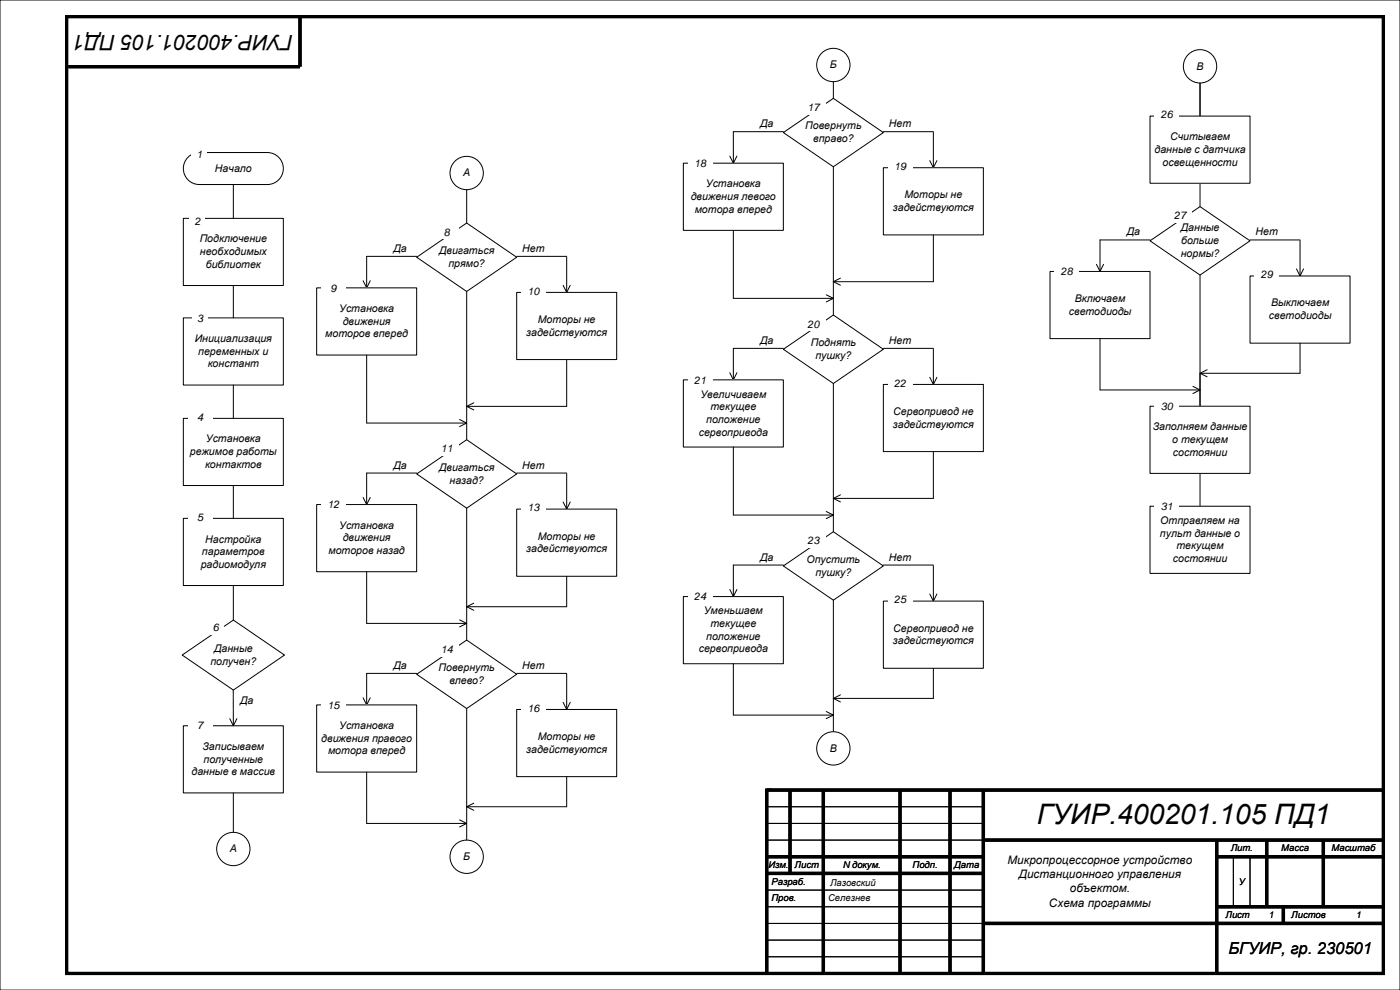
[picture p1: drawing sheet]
<svg xmlns="http://www.w3.org/2000/svg" width="420mm" height="297mm" viewBox="0 0 420 297" stroke-linecap="round" stroke-linejoin="round" font-family="sans-serif">
<path d="M0 0h420v297h-420zM230 242h65M230 247h65M230 252h65M370 257v15M375 257v15M230 272h65M230 277h65M230 267h65M230 282h65M230 287h65" fill="none" stroke="#000" stroke-width=".3"/>
<g fill="none" stroke="#000" stroke-width="1" stroke-linecap="butt">
<path d="M20 5h395v287h-395zM90 5v15h-69.5M237 237v25M247 237v55M270 237v55M285 237v55M295 237v55M415 237h-185v55M230 257h65M295 252h120M365 252v40M365 257h50"/>
<path d="M380 252v20M397 252v20M230 262h65M295 277h120M365 272h50M385 272v5"/>
</g>
<path d="M56.7 46.9a4.8 4.8 0 0 1 3.1-1.1h20.4a4.8 4.8 0 0 1 4.8 4.8 4.8 4.8 0 0 1-4.8 4.8h-20.4a4.8 4.8 0 0 1-4.5-3.2 4.8 4.8 0 0 1 1.4-5.3z" fill-rule="evenodd" fill="#fff"/>
<path d="M56.7 46.9a4.8 4.8 0 0 1 3.1-1.1h20.4a4.8 4.8 0 0 1 4.8 4.8 4.8 4.8 0 0 1-4.8 4.8h-20.4a4.8 4.8 0 0 1-4.5-3.2 4.8 4.8 0 0 1 1.4-5.3z" fill="none" stroke="#000" stroke-width=".3"/>
<g fill="#fff">
<path d="M57.5 44.3h4.5v4.1h-4.5z" fill-rule="evenodd"/>
<path d="M55 65.5h30v20.2h-30z" fill-rule="evenodd"/>
</g>
<path d="M55 65.5h30v20.2h-30z" fill="none" stroke="#000" stroke-width=".3"/>
<g fill="#fff">
<path d="M57 64.4h4.5v4h-4.5z" fill-rule="evenodd"/>
<path d="M55 95.4h30v20.1h-30z" fill-rule="evenodd"/>
</g>
<path d="M55 95.4h30v20.1h-30z" fill="none" stroke="#000" stroke-width=".3"/>
<g fill="#fff">
<path d="M57.7 93.5h4.5v4h-4.5z" fill-rule="evenodd"/>
<circle cx="140" cy="51.9" r="5"/>
</g>
<circle cx="140" cy="51.9" r="5" fill="none" stroke="#000" stroke-width=".3"/>
<circle cx="140" cy="257" r="5" fill="#fff"/>
<circle cx="140" cy="257" r="5" fill="none" stroke="#000" stroke-width=".3"/>
<circle cx="70" cy="254.7" r="5" fill="#fff"/>
<circle cx="70" cy="254.7" r="5" fill="none" stroke="#000" stroke-width=".3"/>
<circle cx="360" cy="19.9" r="5" fill="#fff"/>
<circle cx="360" cy="19.9" r="5" fill="none" stroke="#000" stroke-width=".3"/>
<path d="M55 125.5h30v20.1h-30z" fill-rule="evenodd" fill="#fff"/>
<path d="M55 125.5h30v20.1h-30z" fill="none" stroke="#000" stroke-width=".3"/>
<g fill="#fff">
<path d="M56.4 123.4h7.2v4h-7.2z" fill-rule="evenodd"/>
<path d="M55 155.5h30v20.1h-30z" fill-rule="evenodd"/>
</g>
<path d="M55 155.5h30v20.1h-30z" fill="none" stroke="#000" stroke-width=".3"/>
<path d="M56.4 153.4h7.2v4h-7.2z" fill-rule="evenodd" fill="#fff"/>
<path d="M70 55.4v10.1M70 85.7v9.7M70 115.5v9.9M70 145.6v9.9M70 175.6v10.4" fill="none" stroke="#000" stroke-width=".3"/>
<path d="M55 217.7h30v20.2h-30z" fill-rule="evenodd" fill="#fff"/>
<path d="M55 217.7h30v20.2h-30z" fill="none" stroke="#000" stroke-width=".3"/>
<path d="M56.4 215.6h7.2v4h-7.2z" fill-rule="evenodd" fill="#fff"/>
<path d="M140 56.9v10.1M70 205.7v12M71.1 215.6l-1.1 2.1-1.1-2.1M70 237.9v11.8" fill="none" stroke="#000" stroke-width=".3"/>
<path d="M54.7 196.5l15.3-10.5 15.3 10.5-15.3 10.5z" fill-rule="evenodd" fill="#fff"/>
<path d="M54.7 196.5l15.3-10.5 15.3 10.5-15.3 10.5z" fill="none" stroke="#000" stroke-width=".3"/>
<g fill="#fff">
<path d="M62.4 186.3h4.5v4h-4.5z" fill-rule="evenodd"/>
<path d="M125 77.2l15-10.3 15 10.3-15 10.2z" fill-rule="evenodd"/>
</g>
<path d="M125 77.2l15-10.3 15 10.3-15 10.2z" fill="none" stroke="#000" stroke-width=".3"/>
<path d="M130.4 67.7h7.2v4.1h-7.2z" fill-rule="evenodd" fill="#fff"/>
<path d="M125 76.9h-15v9.4M155 76.9h15M170 77.1v10.6M108.9 84.2l1.1 2.1 1.1-2.1M168.9 85.6l1.1 2.1 1.1-2.1" fill="none" stroke="#000" stroke-width=".3"/>
<path d="M95 86.4h30v20.1h-30z" fill-rule="evenodd" fill="#fff"/>
<path d="M95 86.4h30v20.1h-30z" fill="none" stroke="#000" stroke-width=".3"/>
<g fill="#fff">
<path d="M96.4 84.5h7.2v4h-7.2z" fill-rule="evenodd"/>
<path d="M155 87.7h30v20.2h-30z" fill-rule="evenodd"/>
</g>
<path d="M155 87.7h30v20.2h-30z" fill="none" stroke="#000" stroke-width=".3"/>
<path d="M156.4 85.4h7.2v4h-7.2z" fill-rule="evenodd" fill="#fff"/>
<path d="M140 87.4v44.5M110 106.5v20.4h30M170 107.9v14h-30M137.9 125.8l2.1 1.1-2.1 1.1M142.1 120.8l-2.1 1.1 2.1 1.1" fill="none" stroke="#000" stroke-width=".3"/>
<path d="M125 142.2l15-10.3 15 10.3-15 10.2z" fill-rule="evenodd" fill="#fff"/>
<path d="M125 142.2l15-10.3 15 10.3-15 10.2z" fill="none" stroke="#000" stroke-width=".3"/>
<path d="M130.4 132.7h7.2v4.1h-7.2z" fill-rule="evenodd" fill="#fff"/>
<path d="M108.9 149.2l1.1 2.1 1.1-2.1M125 141.9h-15v9.4M155 141.9h15M168.9 150.6l1.1 2.1 1.1-2.1M170 142v10.7" fill="none" stroke="#000" stroke-width=".3"/>
<path d="M95 151.4h30v20.1h-30z" fill-rule="evenodd" fill="#fff"/>
<path d="M95 151.4h30v20.1h-30z" fill="none" stroke="#000" stroke-width=".3"/>
<g fill="#fff">
<path d="M96.4 149.5h7.2v4h-7.2z" fill-rule="evenodd"/>
<path d="M155 152.7h30v20.2h-30z" fill-rule="evenodd"/>
</g>
<path d="M155 152.7h30v20.2h-30z" fill="none" stroke="#000" stroke-width=".3"/>
<path d="M156.4 150.4h7.2v4h-7.2z" fill-rule="evenodd" fill="#fff"/>
<path d="M140 152.4v44.5M110 171.5v15.5h30M170 172.9v9.1h-30M137.9 185.9l2.1 1.1-2.1 1.1M142.1 180.9l-2.1 1.1 2.1 1.1" fill="none" stroke="#000" stroke-width=".3"/>
<path d="M125 202.3l15-10.3 15 10.3-15 10.2z" fill-rule="evenodd" fill="#fff"/>
<path d="M125 202.3l15-10.3 15 10.3-15 10.2z" fill="none" stroke="#000" stroke-width=".3"/>
<path d="M130.4 192.8h7.2v4.1h-7.2z" fill-rule="evenodd" fill="#fff"/>
<path d="M108.9 209.3l1.1 2.2 1.1-2.2M125 202h-15v9.5M155 202h15M168.9 210.7l1.1 2.1 1.1-2.1M170 202.1v10.7" fill="none" stroke="#000" stroke-width=".3"/>
<path d="M95 211.4h30v20.2h-30z" fill-rule="evenodd" fill="#fff"/>
<path d="M95 211.4h30v20.2h-30z" fill="none" stroke="#000" stroke-width=".3"/>
<g fill="#fff">
<path d="M96.4 209.6h7.2v4h-7.2z" fill-rule="evenodd"/>
<path d="M155 212.8h30v20.2h-30z" fill-rule="evenodd"/>
</g>
<path d="M155 212.8h30v20.2h-30z" fill="none" stroke="#000" stroke-width=".3"/>
<path d="M156.4 210.5h7.2v4h-7.2z" fill-rule="evenodd" fill="#fff"/>
<path d="M250 19.5v10.2M140 212.5v39.5M110 231.6v15.4h30M170 233v9h-30M137.9 245.9l2.1 1.1-2.1 1.1M142.1 240.9l-2.1 1.1 2.1 1.1" fill="none" stroke="#000" stroke-width=".3"/>
<path d="M235 39.8l15-10.3 15 10.3-15 10.2z" fill-rule="evenodd" fill="#fff"/>
<path d="M235 39.8l15-10.3 15 10.3-15 10.2z" fill="none" stroke="#000" stroke-width=".3"/>
<path d="M240.4 30.3h7.2v4.1h-7.2z" fill-rule="evenodd" fill="#fff"/>
<path d="M235 39.5h-15v9.5M265 39.5h15M280 39.6v10.7M218.9 46.8l1.1 2.2 1.1-2.2M278.9 48.2l1.1 2.1 1.1-2.1" fill="none" stroke="#000" stroke-width=".3"/>
<path d="M205 48.9h30v20.2h-30z" fill-rule="evenodd" fill="#fff"/>
<path d="M205 48.9h30v20.2h-30z" fill="none" stroke="#000" stroke-width=".3"/>
<g fill="#fff">
<path d="M206.4 47.1h7.2v4h-7.2z" fill-rule="evenodd"/>
<path d="M265 50.3h30v20.2h-30z" fill-rule="evenodd"/>
</g>
<path d="M265 50.3h30v20.2h-30z" fill="none" stroke="#000" stroke-width=".3"/>
<path d="M266.4 48h7.2v4h-7.2z" fill-rule="evenodd" fill="#fff"/>
<path d="M250 50v44.5M220 69.1v20.4h30M280 70.5v14h-30M247.9 88.4l2.1 1.1-2.1 1.1M252.1 83.4l-2.1 1.1 2.1 1.1" fill="none" stroke="#000" stroke-width=".3"/>
<path d="M235 104.8l15-10.3 15 10.3-15 10.2z" fill-rule="evenodd" fill="#fff"/>
<path d="M235 104.8l15-10.3 15 10.3-15 10.2z" fill="none" stroke="#000" stroke-width=".3"/>
<path d="M240.4 95.3h7.2v4.1h-7.2z" fill-rule="evenodd" fill="#fff"/>
<path d="M218.9 111.8l1.1 2.2 1.1-2.2M235 104.5h-15v9.5M265 104.5h15M278.9 113.2l1.1 2.1 1.1-2.1M280 104.6v10.7" fill="none" stroke="#000" stroke-width=".3"/>
<path d="M205 113.9h30v20.2h-30z" fill-rule="evenodd" fill="#fff"/>
<path d="M205 113.9h30v20.2h-30z" fill="none" stroke="#000" stroke-width=".3"/>
<g fill="#fff">
<path d="M206.4 112.1h7.2v4h-7.2z" fill-rule="evenodd"/>
<path d="M265 115.3h30v20.2h-30z" fill-rule="evenodd"/>
</g>
<path d="M265 115.3h30v20.2h-30z" fill="none" stroke="#000" stroke-width=".3"/>
<path d="M266.4 113h7.2v4h-7.2z" fill-rule="evenodd" fill="#fff"/>
<path d="M250 115v44.5M220 134.1v20.4h30M280 135.5v14h-30M247.9 153.4l2.1 1.1-2.1 1.1M252.1 148.4l-2.1 1.1 2.1 1.1" fill="none" stroke="#000" stroke-width=".3"/>
<path d="M235 169.8l15-10.3 15 10.3-15 10.2z" fill-rule="evenodd" fill="#fff"/>
<path d="M235 169.8l15-10.3 15 10.3-15 10.2z" fill="none" stroke="#000" stroke-width=".3"/>
<path d="M240.4 160.3h7.2v4.1h-7.2z" fill-rule="evenodd" fill="#fff"/>
<path d="M218.9 176.8l1.1 2.2 1.1-2.2M235 169.5h-15v9.5M265 169.5h15M278.9 178.2l1.1 2.1 1.1-2.1M280 169.7v10.6" fill="none" stroke="#000" stroke-width=".3"/>
<path d="M205 179h30v20.1h-30z" fill-rule="evenodd" fill="#fff"/>
<path d="M205 179h30v20.1h-30z" fill="none" stroke="#000" stroke-width=".3"/>
<g fill="#fff">
<path d="M206.4 177.1h7.2v4h-7.2z" fill-rule="evenodd"/>
<path d="M265 180.3h30v20.2h-30z" fill-rule="evenodd"/>
</g>
<path d="M265 180.3h30v20.2h-30z" fill="none" stroke="#000" stroke-width=".3"/>
<path d="M266.4 178h7.2v4h-7.2z" fill-rule="evenodd" fill="#fff"/>
<path d="M220 199.1v15.4h30M250 180v39.5M247.9 213.4l2.1 1.1-2.1 1.1M252.1 208.4l-2.1 1.1 2.1 1.1M280 200.5v9h-30" fill="none" stroke="#000" stroke-width=".3"/>
<circle cx="250" cy="224.5" r="5" fill="#fff"/>
<circle cx="250" cy="224.5" r="5" fill="none" stroke="#000" stroke-width=".3"/>
<circle cx="250" cy="19.5" r="5" fill="#fff"/>
<g fill="none" stroke="#000" stroke-width=".3">
<path d="M360 24.9v10.1M328.9 79.3l1.1 2.1 1.1-2.1M345 72h-15v9.4M375 72h15M390 72.1v10.7M388.9 80.7l1.1 2.1 1.1-2.1"/>
<circle cx="250" cy="19.5" r="5"/>
</g>
<path d="M315 81.4h30v20.2h-30z" fill-rule="evenodd" fill="#fff"/>
<path d="M315 81.4h30v20.2h-30z" fill="none" stroke="#000" stroke-width=".3"/>
<g fill="#fff">
<path d="M316.4 79.6h7.2v4h-7.2z" fill-rule="evenodd"/>
<path d="M375 82.8h30v20.1h-30z" fill-rule="evenodd"/>
</g>
<path d="M375 82.8h30v20.1h-30z" fill="none" stroke="#000" stroke-width=".3"/>
<path d="M376.4 80.5h7.2v4h-7.2z" fill-rule="evenodd" fill="#fff"/>
<path d="M360 55v9.7M360 82.5v39.5M330 101.6v15.4h30M357.9 115.9l2.1 1.1-2.1 1M362.1 110.9l-2.1 1.1 2.1 1M390 102.9v9.1h-30" fill="none" stroke="#000" stroke-width=".3"/>
<path d="M345 72.2l15-10.2 15 10.2-15 10.3z" fill-rule="evenodd" fill="#fff"/>
<path d="M345 72.2l15-10.2 15 10.2-15 10.3zM360 142.1v9.7" fill="none" stroke="#000" stroke-width=".3"/>
<g fill="#fff">
<path d="M350.4 62.8h7.2v4h-7.2z" fill-rule="evenodd"/>
<path d="M345 121.9h30v20.1h-30z" fill-rule="evenodd"/>
</g>
<path d="M345 121.9h30v20.1h-30z" fill="none" stroke="#000" stroke-width=".3"/>
<g fill="#fff">
<path d="M346.4 120h7.2v4h-7.2z" fill-rule="evenodd"/>
<path d="M345 34.8h30v20.2h-30z" fill-rule="evenodd"/>
</g>
<path d="M345 34.8h30v20.2h-30z" fill="none" stroke="#000" stroke-width=".3"/>
<g fill="#fff">
<path d="M346.4 32.5h7.2v4h-7.2z" fill-rule="evenodd"/>
<path d="M345 151.9h30v20.1h-30z" fill-rule="evenodd"/>
</g>
<path d="M345 151.9h30v20.1h-30z" fill="none" stroke="#000" stroke-width=".3"/>
<path d="M346.4 150h7.2v4h-7.2z" fill-rule="evenodd" fill="#fff"/>
<path d="M229.8 236.8h1.3" fill="none" stroke="#000" stroke-width=".62"/>
<text font-size="8.5" x="311" y="247.1">ГУИР.400201.105 ПД1</text>
<text font-size="6.4" x="88" y="10.6" transform="rotate(-180 88 10.6)">ГУИР.400201.105 ПД1</text>
<text font-size="5" x="368.5" y="286">БГУИР, гр. 230501</text>
<g font-size="3.5">
<text x="302.2" y="259.2">Микропроцессорное устройство</text>
<text x="305.6" y="263.5">Дистанционного управления</text>
<text x="321" y="267.7">объектом.</text>
<text x="314.7" y="271.9">Схема программы</text>
</g>
<g font-size="3.2">
<text x="249" y="20.5">Б</text>
<text x="359" y="20.9">В</text>
<text x="242.2" y="33.3">17</text>
<text x="348.3" y="35.5">26</text>
<text x="228" y="38.1">Да</text>
<text x="241.6" y="38.8">Повернуть</text>
<text x="266.7" y="38.1">Нет</text>
<text x="58.9" y="47.3">1</text>
<text x="244" y="42.6">вправо?</text>
<text x="346.4" y="45.9">данные с датчика</text>
<text x="351" y="42">Считываем</text>
<text x="64.5" y="51.5">Начало</text>
<text x="139" y="52.9">А</text>
<text x="208.3" y="50.1">18</text>
<text x="268.3" y="51">19</text>
<text x="348.8" y="49.7">освещенности</text>
<text x="207.3" y="60">движения левого</text>
<text x="211.8" y="56.2">Установка</text>
<text x="271.4" y="59.4">Моторы не</text>
<text x="208.4" y="63.8">мотора вперед</text>
<text x="267.9" y="63.3">задействуются</text>
<text x="352.3" y="65.8">27</text>
<text x="58.4" y="67.4">2</text>
<text x="133.1" y="70.7">8</text>
<text x="338" y="70.6">Да</text>
<text x="354.2" y="69.4">Данные</text>
<text x="376.7" y="70.6">Нет</text>
<text x="59.9" y="72.7">Подключение</text>
<text x="60" y="76.5">необходимых</text>
<text x="118" y="75.5">Да</text>
<text x="131.7" y="76.2">Двигаться</text>
<text x="156.7" y="75.5">Нет</text>
<text x="354.3" y="77">нормы?</text>
<text x="354.3" y="73.2">больше</text>
<text x="61.7" y="80.3">библиотек</text>
<text x="134.6" y="80">прямо?</text>
<text x="318.3" y="82.5">28</text>
<text x="378.3" y="83.4">29</text>
<text x="99.1" y="87.5">9</text>
<text x="158.2" y="88.4">10</text>
<text x="101.8" y="93.6">Установка</text>
<text x="320.6" y="94.4">светодиоды</text>
<text x="322.5" y="90.6">Включаем</text>
<text x="380.6" y="95.7">светодиоды</text>
<text x="381.3" y="91.9">Выключаем</text>
<text x="59.2" y="96.5">3</text>
<text x="97.6" y="101.2">моторов вперед</text>
<text x="102.8" y="97.4">движения</text>
<text x="157.9" y="100.7">задействуются</text>
<text x="161.4" y="96.9">Моторы не</text>
<text x="242.2" y="98.3">20</text>
<text x="58.4" y="102.6">Инициализация</text>
<text x="59.5" y="106.4">переменных и</text>
<text x="228" y="103.1">Да</text>
<text x="243.2" y="103.8">Поднять</text>
<text x="244.6" y="107.6">пушку?</text>
<text x="266.7" y="103.1">Нет</text>
<text x="62.3" y="110.2">констант</text>
<text x="208.3" y="115.1">21</text>
<text x="210.1" y="119.3">Увеличиваем</text>
<text x="268.3" y="116">22</text>
<text x="213.2" y="123.1">текущее</text>
<text x="268" y="124.5">Сервопривод не</text>
<text x="348.3" y="123">30</text>
<text x="59.1" y="126.3">4</text>
<text x="209.6" y="130.7">сервопривода</text>
<text x="211.9" y="126.9">положение</text>
<text x="267.9" y="128.3">задействуются</text>
<text x="345.8" y="129.1">Заполняем данные</text>
<text x="57" y="136.5">режимов работы</text>
<text x="61.8" y="132.7">Установка</text>
<text x="132.2" y="135.7">11</text>
<text x="351.6" y="132.9">о текущем</text>
<text x="351.9" y="136.7">состоянии</text>
<text x="61.5" y="140.4">контактов</text>
<text x="118" y="140.5">Да</text>
<text x="131.7" y="141.2">Двигаться</text>
<text x="156.7" y="140.5">Нет</text>
<text x="134.9" y="145">назад?</text>
<text x="98.2" y="152.5">12</text>
<text x="158.2" y="153.4">13</text>
<text x="348.3" y="153">31</text>
<text x="59.1" y="156.4">5</text>
<text x="101.8" y="158.6">Установка</text>
<text x="161.4" y="161.9">Моторы не</text>
<text x="348" y="161">пульт данные о</text>
<text x="348.1" y="157.2">Отправляем на</text>
<text x="60.6" y="166.5">параметров</text>
<text x="61.6" y="162.7">Настройка</text>
<text x="98.5" y="166.2">моторов назад</text>
<text x="102.8" y="162.4">движения</text>
<text x="157.9" y="165.7">задействуются</text>
<text x="242.2" y="163.3">23</text>
<text x="353" y="164.8">текущем</text>
<text x="60.2" y="170.4">радиомодуля</text>
<text x="228" y="168.1">Да</text>
<text x="242" y="168.8">Опустить</text>
<text x="244.6" y="172.6">пушку?</text>
<text x="266.7" y="168.1">Нет</text>
<text x="351.9" y="168.6">состоянии</text>
<text x="208.3" y="180.1">24</text>
<text x="211.2" y="184.3">Уменьшаем</text>
<text x="268.3" y="181">25</text>
<text x="63.8" y="189.3">6</text>
<text x="211.9" y="191.9">положение</text>
<text x="213.2" y="188.1">текущее</text>
<text x="268" y="189.5">Сервопривод не</text>
<text x="64.2" y="195.6">Данные</text>
<text x="132.2" y="195.8">14</text>
<text x="209.6" y="195.7">сервопривода</text>
<text x="267.9" y="193.3">задействуются</text>
<text x="63.1" y="199.4">получен?</text>
<text x="118" y="200.7">Да</text>
<text x="131.6" y="201.3">Повернуть</text>
<text x="156.7" y="200.7">Нет</text>
<text x="134.8" y="205.1">влево?</text>
<text x="72" y="211.2">Да</text>
<text x="98.2" y="212.6">15</text>
<text x="158.2" y="213.5">16</text>
<text x="59.1" y="218.6">7</text>
<text x="101.8" y="218.7">Установка</text>
<text x="161.4" y="222">Моторы не</text>
<text x="60.7" y="225">Записываем</text>
<text x="96.4" y="222.5">движения правого</text>
<text x="98.4" y="226.3">мотора вперед</text>
<text x="157.9" y="225.8">задействуются</text>
<text x="249" y="225.5">В</text>
<text x="57.5" y="232.6">данные в массив</text>
<text x="61.1" y="228.8">полученные</text>
<text x="68.9" y="255.7">А</text>
<text x="139" y="258">Б</text>
</g>
<g font-size="2.8">
<text x="369.2" y="255.4">Лит.</text>
<text x="384.4" y="255.4">Масса</text>
<text x="399.5" y="255.4">Масштаб</text>
<text x="230.5" y="260.4">Изм.</text>
<text x="238.4" y="260.4">Лист</text>
<text x="252.8" y="260.4">N докум.</text>
<text x="273.8" y="260.4">Подп.</text>
<text x="286.3" y="260.4">Дата</text>
<text x="231.4" y="265.4">Разраб.</text>
<text x="249" y="265.7">Лазовский</text>
<text x="371.6" y="265.4">У</text>
<text x="231.4" y="270.4">Пров.</text>
<text x="248.4" y="270.4">Селезнев</text>
<text x="367.6" y="275.4">Лист</text>
<text x="380.5" y="275.4">1</text>
<text x="387.4" y="275.4">Листов</text>
<text x="406.8" y="275.4">1</text>
</g>
</svg>
